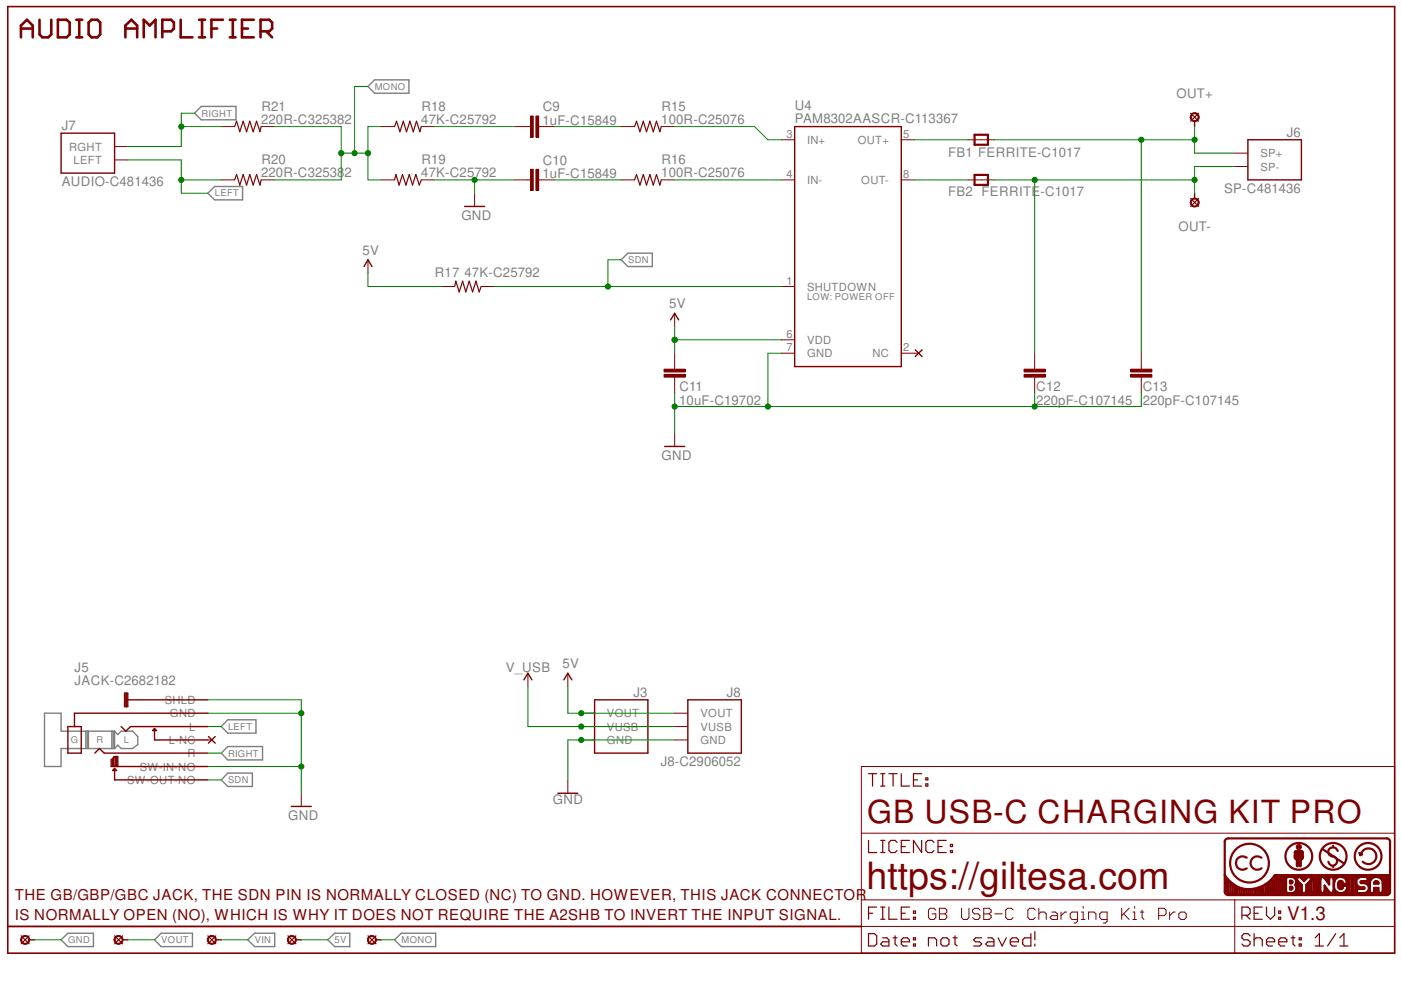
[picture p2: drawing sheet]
<svg xmlns="http://www.w3.org/2000/svg" width="297mm" height="210mm" viewBox="0 0 297 210" stroke-linecap="round" stroke-linejoin="round" font-family="sans-serif">
<g fill="none" stroke="#7f7f7f" stroke-width=".3">
<path d="M78 18.3l1.4-1.4h7.3v2.9h-7.3zM42.7 22.6h7.3v2.8h-7.3l-1.5-1.4zM44.1 41l1.4-1.5h5.9v2.9h-5.9zM131.7 55.1l1.4-1.4h5.2v2.8h-5.2zM18.2 155v3.7M18.5 155v3.7M18.8 155v3.7M23.7 155v3.7M24 155v3.7M24.3 155h-11.3v-3.8h-3.6v11.3h3.6v-3.8h11.3M24.3 155l.7 .7 .7-.7h2.4l1.1 1.2v1.7l-1.1 .8h-2.4l-.7-.7-.7 .7M24.3 155v3.7"/>
<path d="M46.9 159.7l1.4-1.4h7.4v2.8h-7.4zM48.3 152.6h6v2.8h-6l-1.4-1.3zM48.3 163.9h5.2v2.9h-5.2l-1.4-1.4zM13 199.3l1.4-1.4h5.4v2.8h-5.4zM34.2 197.9h6.6v2.8h-6.6l-1.4-1.4zM52.5 199.3l1.5-1.4h4.2v2.8h-4.2zM69.5 199.3l1.4-1.4h3.3v2.8h-3.3zM83.6 199.3l1.5-1.4h7.3v2.8h-7.3z"/>
</g>
<g fill="none" stroke="#7f0000" stroke-width=".55">
<path d="M4.4 7.9v-2.5l1.3-1.2 1.2 1.2v2.5M4.4 6.1h2.5M8.4 4.2v3.1l.6 .6h1.2l.7-.6v-3.1M12.3 4.2h1.8l.7 .6v2.5l-.7 .6h-1.8zM16.2 7.9h1.2M16.2 4.2h1.2M16.8 4.2v3.7M18.8 4.8l.6-.6h1.3l.5 .6v2.5l-.5 .6h-1.3l-.6-.6zM26.6 6.1h2.5M26.6 7.9v-2.5l1.3-1.2 1.2 1.2v2.5M30.5 7.9v-3.7l1.2 1.2 1.3-1.2v3.7M34.4 6.6h1.9l.6-.5v-1.3l-.6-.6h-1.9v3.7"/>
<path d="M38.3 4.2v3.7h2.5M42.2 7.9h1.3M42.2 4.2h1.3M42.8 4.2v3.7M44.8 6.1h1.3M47.3 4.2h-2.5v3.7M48.7 7.9h1.2M48.7 4.2h1.2M49.4 4.2v3.7M51.3 6.1h1.3M53.8 4.2h-2.5v3.7h2.5M55.2 6.6h1.9l.6-.5v-1.3l-.6-.6h-1.9v3.7"/>
<path d="M56.5 6.6l1.2 1.3"/>
</g>
<path d="M1.6 196.4h181" fill="none" stroke="#7f0000" stroke-width=".38"/>
<path d="M1.6 1.4h294.1v200.7h-294.1z" fill="none" stroke="#7f0000" stroke-width=".34"/>
<g fill="none" stroke="#7f0000" stroke-width=".21">
<path d="M182.6 162.5h113.1v39.6h-113.1zM182.6 176.7h113.1M182.6 190.8h113.1M182.6 196.4h113.1M198.4 193l-.4-.4h-.8l-.4 .4v1.5l.4 .4h.8l.4-.4v-.7h-.8M199.2 192.6h1.2l.3 .4v.4l-.3 .4 .3 .3v.4l-.3 .4h-1.2zM199.2 193.8h1.2M203.9 192.6v1.9l.4 .4h.8l.3-.4v-1.9M207.8 193l-.4-.4h-.8l-.4 .4v.4l.4 .4h.8l.4 .3v.4l-.4 .4h-.8l-.4-.4M208.6 192.6h1.1l.4 .4v.4l-.4 .4 .4 .3v.4l-.4 .4h-1.1zM208.6 193.8h1.1M210.9 193.8h1.6"/>
<path d="M214.8 193l-.4-.4h-.7l-.5 .4v1.5l.5 .4h.7l.4-.4M219.5 193l-.4-.4h-.8l-.4 .4v1.5l.4 .4h.8l.4-.4M220.3 192.6v2.3M220.3 193.8l.4-.4h.7l.4 .4v1.1M223 193.4h.8l.4 .4v1.1h-1.2l-.4-.4 .4-.4h1.2M225 193.4v1.5M226.1 193.4h-.3l-.8 .7M228.5 194.9h-1.2l-.4-.4v-.7l.4-.4h1.2v1.9l-.4 .4h-.4M229.3 194.9h.7M229.3 193.4h.4v1.5M229.7 192.2v.4M230.8 194.9v-1.5h1.2l.4 .4v1.1"/>
<path d="M234.7 194.9h-1.2l-.3-.4v-.7l.3-.4h1.2v1.9l-.3 .4h-.5M237.8 192.6v2.3M238.2 193.8l1.2 1.1M239.4 192.6l-1.6 1.5M240.2 194.9h.8M240.2 193.4h.4v1.5M240.6 192.2v.4M241.8 193.4h.7M242.1 193v1.5l.4 .4M245.7 194.1h1.1l.4-.3v-.8l-.4-.4h-1.1v2.3M248 193.4v1.5M249.2 193.4h-.4l-.8 .7"/>
<path d="M249.9 193.8l.5-.4h.7l.4 .4v.7l-.4 .4h-.7l-.5-.4zM261.8 190.8v11.3"/>
</g>
<g fill="none" stroke="#7f0000" stroke-width=".25">
<path d="M184.1 178.2v2.6h1.8M184.1 164h1.8M185 164v2.7M186.7 164h.9M186.7 166.7h.9M186.7 178.2h.9M187.2 164v2.7M187.2 178.2v2.6M188.5 164h1.7M189.4 164v2.7M190.2 178.6l-.4-.4h-.9l-.4 .4v1.7l.4 .5h.9l.4-.5M191.1 164v2.7h1.7"/>
<path d="M191.1 179.5h.8M192.8 178.2h-1.7v2.6h1.7M193.7 165.4h.9M195.4 164h-1.7v2.7h1.7M195.4 178.2v2.6l-1.7-2.6v2.6M196.3 166.2h.4v.5h-.4zM196.3 164.9h.4v.5h-.4zM198 178.6l-.4-.4h-.9l-.4 .4v1.7l.4 .5h.9l.4-.5M198.9 179.5h.9M200.6 178.2h-1.7v2.6h1.7M201.5 179h.4v.5h-.4zM184.1 198h1.3l.5 .4v1.8l-.5 .4h-1.3z"/>
<path d="M184.1 193.6h.9M185.9 192.3h-1.8v2.6M186.7 192.3h.9M186.7 194.9h.9M186.7 180.8h.9M187.2 198.8h.8l.5 .5v1.3h-1.3l-.5-.4 .5-.5h1.3M187.2 192.3v2.6M188.5 192.3v2.6h1.7M189.4 198.8h.8M189.8 198.4v1.8l.4 .4M191.1 199.7h1.7v-.4l-.4-.5h-.9l-.4 .5v.9l.4 .4h.9M191.1 193.6h.8"/>
<path d="M192.8 192.3h-1.7v2.6h1.7M193.7 198.8h.4v.5h-.4zM193.7 193.2h.4v.4h-.4zM193.7 194.5h.4v.4h-.4zM199.5 199.3l.4-.5h.8l.5 .5v.9l-.5 .4h-.8l-.4-.4zM201.5 180.3h.4v.5h-.4zM202.1 198.8h.8M202.5 198.4v1.8l.4 .4M208.1 198.8h-1.3l-.4 .5 .4 .4h.9l.4 .5-.4 .4h-1.3M209.4 198.8h.9l.4 .5v1.3h-1.3l-.4-.4 .4-.5h1.3M211.6 198.8l.9 1.8 .9-1.8M214.2 199.7h1.7v-.4l-.4-.5h-.9l-.4 .5v.9l.4 .4h.9"/>
<path d="M218.6 198v2.6h-1.3l-.5-.4v-.9l.5-.5h1.3M219.4 197.5v1.8M263.3 194.1h1.3l.4-.5v-.9l-.4-.4h-1.3v2.6M264.2 194.1l.8 .8M265 198.4l-.4-.4h-.9l-.4 .4v.4l.4 .5h.9l.4 .4v.5l-.4 .4h-.9l-.4-.4M265.9 199.3l.4-.5h.9l.4 .5v1.3M265.9 198v2.6M265.9 193.6h.9M267.6 192.3h-1.7v2.6h1.7M268.5 199.7h1.8v-.4l-.5-.5h-.9l-.4 .5v.9l.4 .4h.9M268.5 192.3v1.8l.9 .8 .9-.8v-1.8M271.1 199.7h1.7v-.4l-.4-.5h-.9l-.4 .5v.9l.4 .4h.9"/>
<path d="M271.1 193.2h.4v.4h-.4zM271.1 194.5h.4v.4h-.4zM273.7 198.8h.9M274.1 198.4v1.8l.5 .4M275.5 198.8h.4v.5h-.4zM278.8 198.8l.9-.8v2.6M283.2 198l-1.7 2.6M284.1 198.8l.8-.8v2.6M193.7 200.2h.4v.4h-.4zM196.8 200.6v-1.8h1.4l.4 .5v1.3M219.4 200.2v.4M275.5 200.2h.4v.4h-.4z"/>
<path d="M278.8 200.6h1.8M284.1 200.6h1.7"/>
</g>
<g fill="none" stroke="#7f0000" stroke-width=".47">
<path d="M259.9 178l.5-.2h33.6a.73 .73 0 0 1 .7 .7v10.6a.73 .73 0 0 1-.7 .7h-33.6a.72 .72 0 0 1-.7-.7v-10.6zM282.7 179.3v.3M259.7 185.5a6.2 6.2 0 0 0 10.6 0h24.4M260.1 186.5l-.1-.1v2.8l.1 .2h.2v-2.6l.4 .3-.2 .1v2.3h.4v-2.1l.5 .4M261.4 187.8v1.7h.4v-1.4M261.4 187.8h.1M261.8 188.2h.3v1.3h.3v-1.2M262.4 188.5h.4v1h.4v-.9M263.2 188.8h.4v.7h.3v-.7h.4v.7h.4v-.7h.5v.7h.4v-.9h.4v1.1M264.3 181.9a1.42 1.42 0 0 0-1.9 .1 1.42 1.42 0 0 0 0 1.9 1.42 1.42 0 0 0 1.9 .2M266.6 188.5v.6M267.5 181.9a1.43 1.43 0 0 0-2 .1 1.43 1.43 0 0 0 0 2 1.43 1.43 0 0 0 2 .1"/>
<path d="M267.8 188.1h-.2v1.3h-.4v-1.1h-.3v1.2h-.6v-.9h.3M267.9 187.9v1.6h.4v-2h.3v2.2h.1M269 187.1v2.6h.2M269.6 186.6h-.2v2.9M269.9 186.2v3.3M270.7 185.8v3.7M271.1 185.8v3.7M271.6 186v3.7M272 186v3.5M272.4 186v3.7M272.7 189l.3 .4h.2M272.7 186.1v3.6"/>
<path d="M272.9 185.9h21.4M273.1 185.9l-.2 .1-.2 .4M273.5 188l.5 .1-.1 .5h-.4zM273.5 186.7l.4 .1 .1 .4-.5 .1zM273.7 185.9a1.06 1.06 0 0 1 1 .6 1.06 1.06 0 0 1-.1 1.1 1.05 1.05 0 0 1 .2 1.1 1.05 1.05 0 0 1-.9 .7M273.7 186.9l.1 .1M273.8 188.3v.2M274.5 181.9l.3 .3h1.1l.3-.3M274.5 180.7l.3-.3 1.3 .1 .1 1.4M274.5 180.7v1.2M274.5 181.9h1.7M274.5 181.6h1.7"/>
<path d="M274.5 181.3h1.4M274.5 180.7h1.4M274.7 186.2h.1M274.8 186.1l-.1 .1M274.8 181h1.1M275.1 187.1l.6 .6 .1 1.5-.5-.1v-1.2l.2-.2-.5-.3v1.7M275.8 186.1a.45 .45 0 0 0-.7 0 .45 .45 0 0 0 0 .6l.9 .9v1.4M276 188.9a.47 .47 0 0 0 .5 .5 .47 .47 0 0 0 .4-.5M276.1 186.1l.4 .2 .3-.1M277.2 186.1a.47 .47 0 0 1 .6 0 .47 .47 0 0 1 0 .6M277.2 186.1l-.7 .7-.7-.6M277.4 189.1v-1.6l-.2 .3v1.5"/>
<path d="M277.4 189.1h.1M277.9 186.6l-1 1v1.2M279.6 186.1v3.3M279.6 189.1v-3h-.5l.1 3.1-.4-.1v-2.8l-.1 .1-.4-.1 .2 .4v2.5l-.5-.1v-2.2l-.3 .3v2h-.1M279.9 186.1v3.1M280.4 180l4.6 3.1M280.8 188.9v.2a.46 .46 0 0 1-.5 .2 .46 .46 0 0 1-.4-.4M281.1 188.4v.4l.3 .3h-.3M281.2 186.2l.3 .4M281.5 186v.7M281.8 186.1v1.4l-1.2-1.5a.45 .45 0 0 0-.4 0 .45 .45 0 0 0-.3 .4M281.9 189.1l-1.1-1.4v1.5"/>
<path d="M282.7 183.6v.3M282.7 188.8a.49 .49 0 0 1-.3 .5 .49 .49 0 0 1-.6-.2M282.7 186.4a.47 .47 0 0 0-.4-.5 .47 .47 0 0 0-.5 .5M282.7 186.2v2.9M282.9 188.9l.1 .3M283.2 186.1h-.2v.2M283.6 180.4a1.02 1.02 0 0 0-1.2-.8 1.02 1.02 0 0 0-.8 1.2 1.02 1.02 0 0 0 1.2 .8 .96 .96 0 0 1 .4 1.6 .96 .96 0 0 1-1.6-.5M284.3 185.9a1.54 1.54 0 0 0-1.5 2.1 1.42 1.42 0 0 0 1.5 1.4M284.4 185.9a1.2 1.2 0 0 1 1.1 1.5h-.8l-.1-.4-.2-.2a.92 .92 0 0 0-.8 .7 .92 .92 0 0 0 .5 1h.3l.3-.2v-.5h.9v.2a1.24 1.24 0 0 1-1.2 1.4M284.5 186.9l-.4 .3a.49 .49 0 0 0-.2 .6 .49 .49 0 0 0 .4 .3l.1-.2-.2-.3 .1-.2 .4 .3 .5-.2 .3 .1M285.6 185.9v.5M285.6 189v.4"/>
<path d="M285.9 185.9l-.1 3.5M287.9 188.3v-.2h-.2v1h-.3v-2.9h-.4v2.9h-.4v-2.9h-.4v3.2M288.2 180.8l.6 .3-.4 .2zM288.5 181.1a1.69 1.69 0 0 1 2.3-1.1 1.69 1.69 0 0 1 .7 2.5 1.69 1.69 0 0 1-2.6 .2M288.8 185.9a1.15 1.15 0 0 0-1.2 1.4 1.15 1.15 0 0 0 1.6 .8l.1 .2-.1 .2h-1a.46 .46 0 0 0-.5 .3 .46 .46 0 0 0 .2 .5l.2 .1M289.5 185.9l.3 .1a.46 .46 0 0 1-.1 .8h-1l-.2 .2v.2a1.22 1.22 0 0 1 1.4 .3 1.22 1.22 0 0 1 .1 1.4l-.2 .3-.7 .2M290.2 189.3h.1M290.4 189.2v-2a1.36 1.36 0 0 1 1.5-1.3 1.36 1.36 0 0 1 1.3 1.4v2.1M290.4 188.9a.45 .45 0 0 0 .5 .5 .45 .45 0 0 0 .4-.5v-.6h1v.6a.45 .45 0 0 0 .4 .5 .45 .45 0 0 0 .5-.5M290.6 186.2l-.4 .3v.7l-.5-.1 .4 .4h.2l-.1 1.8M291.5 186.9h.7l.1 .5h-1zM291.5 187h.6"/>
<path d="M291.6 188.6h.5l-.1 .7M291.7 188.6v.4M292.1 187v.1M292.8 186.1h1.6v2.9l-.1 .1h-.3v-2.6l-.4-.1v2.7h-.2v-2.5l-.2-.2M294.6 185.8h-24.3v3.9M294.6 189.2v.2h-21.8"/>
<circle cx="264.9" cy="183" r="4.1"/>
<circle cx="275.4" cy="181.6" r="2.84"/>
<circle cx="282.7" cy="181.6" r="2.84"/>
<circle cx="290.1" cy="181.6" r="2.84"/>
</g>
<path d="M275.1 182.2v1.4M275.7 182.2v1.4" fill="none" stroke="#7f0000" stroke-width=".72"/>
<circle cx="275.4" cy="179.6" r=".55" fill="#7f0000"/>
<circle cx="275.4" cy="179.6" r=".55" fill="none" stroke="#7f0000" stroke-width=".21"/>
<path d="M253.3 25.7v1.1" fill="none" stroke="#7f0000" stroke-width=".3"/>
<path d="M252.6 24.1a.97 .97 0 0 1 1.6 .2 .97 .97 0 0 1-.6 1.5 .97 .97 0 0 1-1.3-1h.3a.74 .74 0 0 1 1-.6 .74 .74 0 0 1 .2 1.2 .74 .74 0 0 1-1.2-.3v-.3h-.3z" fill-rule="evenodd" fill="#7f0000"/>
<path d="M252.6 24.1a.97 .97 0 0 1 1.6 .2 .97 .97 0 0 1-.6 1.5 .97 .97 0 0 1-1.3-1h.3a.74 .74 0 0 1 1-.6 .74 .74 0 0 1 .2 1.2 .74 .74 0 0 1-1.2-.3v-.3h-.3z" fill="none" stroke="#7f0000" stroke-width=".21"/>
<path d="M252.4 24l1.7 1.7M254.1 24l-1.7 1.7" fill="none" stroke="#7f0000" stroke-width=".25"/>
<path d="M253.3 41v1" fill="none" stroke="#7f0000" stroke-width=".3"/>
<path d="M252.6 42.2a.97 .97 0 0 1 1.6 .2 .97 .97 0 0 1-.6 1.4 .97 .97 0 0 1-1.3-.9h.3a.73 .73 0 0 1 1-.6 .73 .73 0 0 1 .2 1.2 .73 .73 0 0 1-1.2-.3v-.3h-.3z" fill-rule="evenodd" fill="#7f0000"/>
<path d="M252.6 42.2a.97 .97 0 0 1 1.6 .2 .97 .97 0 0 1-.6 1.4 .97 .97 0 0 1-1.3-.9h.3a.73 .73 0 0 1 1-.6 .73 .73 0 0 1 .2 1.2 .73 .73 0 0 1-1.2-.3v-.3h-.3z" fill="none" stroke="#7f0000" stroke-width=".21"/>
<path d="M252.4 42.1l1.7 1.7M254.1 42.1l-1.7 1.7" fill="none" stroke="#7f0000" stroke-width=".25"/>
<path d="M62.8 199.3h1.1" fill="none" stroke="#7f0000" stroke-width=".3"/>
<path d="M61.3 198.5a.96 .96 0 0 1 1.4 .3 .96 .96 0 0 1-.6 1.4 .96 .96 0 0 1-1.2-.9h.3a.73 .73 0 0 1 1-.6 .73 .73 0 0 1 .2 1.2 .73 .73 0 0 1-1.2-.3v-.3h-.3z" fill-rule="evenodd" fill="#7f0000"/>
<path d="M61.3 198.5a.96 .96 0 0 1 1.4 .3 .96 .96 0 0 1-.6 1.4 .96 .96 0 0 1-1.2-.9h.3a.73 .73 0 0 1 1-.6 .73 .73 0 0 1 .2 1.2 .73 .73 0 0 1-1.2-.3v-.3h-.3z" fill="none" stroke="#7f0000" stroke-width=".21"/>
<path d="M61 198.4l1.7 1.7M62.7 198.4l-1.7 1.7" fill="none" stroke="#7f0000" stroke-width=".25"/>
<path d="M6.3 199.3h1" fill="none" stroke="#7f0000" stroke-width=".3"/>
<path d="M4.7 198.5a.96 .96 0 0 1 1.5 .3 .96 .96 0 0 1-.7 1.4 .96 .96 0 0 1-1.1-.9h.2a.73 .73 0 0 1 1.1-.6 .73 .73 0 0 1 .1 1.2 .73 .73 0 0 1-1.1-.3l-.1-.3h-.2z" fill-rule="evenodd" fill="#7f0000"/>
<path d="M4.7 198.5a.96 .96 0 0 1 1.5 .3 .96 .96 0 0 1-.7 1.4 .96 .96 0 0 1-1.1-.9h.2a.73 .73 0 0 1 1.1-.6 .73 .73 0 0 1 .1 1.2 .73 .73 0 0 1-1.1-.3l-.1-.3h-.2z" fill="none" stroke="#7f0000" stroke-width=".21"/>
<path d="M4.5 198.4l1.7 1.7M6.2 198.4l-1.7 1.7" fill="none" stroke="#7f0000" stroke-width=".25"/>
<path d="M45.8 199.3h1.1" fill="none" stroke="#7f0000" stroke-width=".3"/>
<path d="M44.3 198.5a.96 .96 0 0 1 1.5 .3 .96 .96 0 0 1-.7 1.4 .96 .96 0 0 1-1.2-.9h.3a.73 .73 0 0 1 1-.6 .73 .73 0 0 1 .2 1.2 .73 .73 0 0 1-1.2-.3v-.3h-.3z" fill-rule="evenodd" fill="#7f0000"/>
<path d="M44.3 198.5a.96 .96 0 0 1 1.5 .3 .96 .96 0 0 1-.7 1.4 .96 .96 0 0 1-1.2-.9h.3a.73 .73 0 0 1 1-.6 .73 .73 0 0 1 .2 1.2 .73 .73 0 0 1-1.2-.3v-.3h-.3z" fill="none" stroke="#7f0000" stroke-width=".21"/>
<path d="M44.1 198.4l1.7 1.7M45.8 198.4l-1.7 1.7" fill="none" stroke="#7f0000" stroke-width=".25"/>
<path d="M26 199.3h1.1" fill="none" stroke="#7f0000" stroke-width=".3"/>
<path d="M24.5 198.5a.97 .97 0 0 1 1.5 .3 .97 .97 0 0 1-.6 1.4 .97 .97 0 0 1-1.2-.9h.2a.74 .74 0 0 1 1-.8 .74 .74 0 0 1 .3 1.2 .74 .74 0 0 1-1.2-.1l-.1-.3h-.2z" fill-rule="evenodd" fill="#7f0000"/>
<path d="M24.5 198.5a.97 .97 0 0 1 1.5 .3 .97 .97 0 0 1-.6 1.4 .97 .97 0 0 1-1.2-.9h.2a.74 .74 0 0 1 1-.8 .74 .74 0 0 1 .3 1.2 .74 .74 0 0 1-1.2-.1l-.1-.3h-.2z" fill="none" stroke="#7f0000" stroke-width=".21"/>
<path d="M24.3 198.4l1.7 1.7M26 198.4l-1.7 1.7" fill="none" stroke="#7f0000" stroke-width=".25"/>
<path d="M79.8 199.3h1" fill="none" stroke="#7f0000" stroke-width=".3"/>
<path d="M78.2 198.5a.97 .97 0 0 1 1.5 .3 .97 .97 0 0 1-.6 1.4 .97 .97 0 0 1-1.2-.9h.2a.74 .74 0 0 1 1-.8 .74 .74 0 0 1 .3 1.2 .74 .74 0 0 1-1.2-.1l-.1-.3h-.2z" fill-rule="evenodd" fill="#7f0000"/>
<g fill="none" stroke="#7f0000" stroke-width=".21">
<path d="M111.9 26.8h.6M114.2 26.8h.6M131.7 38.1h2.8M140.2 38.1h2.8M165.6 38.1h2.9M165.6 29.6h2.9M191.1 38.1h2.8M191.1 29.6h2.8M165.6 60.7h2.9M165.6 74.9h2.9M165.6 72.1h2.9M191.1 74.9h2.8"/>
<path d="M78.2 198.5a.97 .97 0 0 1 1.5 .3 .97 .97 0 0 1-.6 1.4 .97 .97 0 0 1-1.2-.9h.2a.74 .74 0 0 1 1-.8 .74 .74 0 0 1 .3 1.2 .74 .74 0 0 1-1.2-.1l-.1-.3h-.2z"/>
</g>
<path d="M134.5 38.1l.5-1.1 .7 2.2 .7-2.2 .7 2.2 .7-2.2 .7 2.2 .7-2.2 .7 2.2 .3-1.1M78 198.4l1.7 1.7M79.7 198.4l-1.7 1.7" fill="none" stroke="#7f0000" stroke-width=".25"/>
<path d="M168.5 26.8h22.6v50.9h-22.6z" fill="none" stroke="#7f0000" stroke-width=".3"/>
<path d="M112.5 24.6h.6v4.5h-.6z" fill-rule="evenodd" fill="#7f0000"/>
<path d="M112.5 24.6h.6v4.5h-.6z" fill="none" stroke="#7f0000" stroke-width=".21"/>
<path d="M113.6 24.6h.6v4.5h-.6z" fill-rule="evenodd" fill="#7f0000"/>
<path d="M109.1 26.8h2.8M111.9 38.1h.6M113.6 24.6h.6v4.5h-.6zM114.2 38.1h.6M114.8 26.8h2.8" fill="none" stroke="#7f0000" stroke-width=".21"/>
<path d="M112.5 35.9h.6v4.5h-.6z" fill-rule="evenodd" fill="#7f0000"/>
<path d="M112.5 35.9h.6v4.5h-.6z" fill="none" stroke="#7f0000" stroke-width=".21"/>
<path d="M113.6 35.9h.6v4.5h-.6z" fill-rule="evenodd" fill="#7f0000"/>
<path d="M109.1 38.1h2.8M113.6 35.9h.6v4.5h-.6zM114.8 38.1h2.8M143 77.7v.6M143 80v.5" fill="none" stroke="#7f0000" stroke-width=".21"/>
<path d="M140.8 79.4h4.5v.6h-4.5z" fill-rule="evenodd" fill="#7f0000"/>
<path d="M140.8 79.4h4.5v.6h-4.5z" fill="none" stroke="#7f0000" stroke-width=".21"/>
<path d="M140.8 78.3h4.5v.6h-4.5z" fill-rule="evenodd" fill="#7f0000"/>
<path d="M205.2 29.6h5.7M205.2 38.1h5.7M140.8 78.3h4.5v.6h-4.5zM143 74.9v2.8M219.4 77.7v.6M219.4 80v.5M143 80.5v2.9" fill="none" stroke="#7f0000" stroke-width=".21"/>
<path d="M206.6 28.6h2.9v2.1h-2.9zM206.6 37.1h2.9v2.1h-2.9z" fill="none" stroke="#7f0000" stroke-width=".47"/>
<path d="M217.1 79.4h4.5v.6h-4.5z" fill-rule="evenodd" fill="#7f0000"/>
<path d="M217.1 79.4h4.5v.6h-4.5z" fill="none" stroke="#7f0000" stroke-width=".21"/>
<path d="M217.1 78.3h4.5v.6h-4.5z" fill-rule="evenodd" fill="#7f0000"/>
<path d="M217.1 78.3h4.5v.6h-4.5zM219.4 74.9v2.8M242 77.7v.6M242 80v.5M219.4 80.5v2.9" fill="none" stroke="#7f0000" stroke-width=".21"/>
<path d="M239.7 79.4h4.5v.6h-4.5z" fill-rule="evenodd" fill="#7f0000"/>
<path d="M239.7 79.4h4.5v.6h-4.5z" fill="none" stroke="#7f0000" stroke-width=".21"/>
<path d="M239.7 78.3h4.5v.6h-4.5z" fill-rule="evenodd" fill="#7f0000"/>
<g fill="none" stroke="#7f0000" stroke-width=".21">
<path d="M24.3 33.9h2.8M24.3 31.1h2.8M46.9 26.8h2.8M46.9 38.1h2.8M55.4 26.8h2.8M55.4 38.1h2.8M80.8 26.8h2.8M80.8 38.1h2.8M89.3 26.8h2.8M89.3 38.1h2.8M131.7 26.8h2.8M140.2 26.8h2.8"/>
<path d="M261.8 35.3h2.8M261.8 32.5h2.8M78 55.1v2.8M100.6 41v2.8M93.6 60.7h2.8M102 60.7h2.9M143 66.4v2.8M193.9 74.9h.9M239.7 78.3h4.5v.6h-4.5zM242 74.9v2.8M143 91.9v2.8M242 80.5v2.9"/>
<path d="M44.1 156.9h.8M111.9 142.7v2.8M120.4 142.7v2.8M123.2 151.2h2.9M123.2 156.9h2.9M123.2 154.1h2.9M143 151.2h2.8M143 156.9h2.8M143 154.1h2.8M63.9 168.2v2.8M120.4 165.4v2.8"/>
</g>
<path d="M49.7 38.1l.5-1.1 .6 2.2 .8-2.2 .7 2.2 .7-2.2 .7 2.2 .7-2.2 .7 2.2 .3-1.1M49.7 26.8l.5-1.1 .6 2.2 .8-2.2 .7 2.2 .7-2.2 .7 2.2 .7-2.2 .7 2.2 .3-1.1M83.6 26.8l.5-1.1 .7 2.2 .7-2.2 .7 2.2 .7-2.2 .7 2.2 .7-2.2 .7 2.2 .3-1.1M83.6 38.1l.3-1.1 .7 2.2 .7-2.2 .8 2.2 .7-2.2 .7 2.2 .7-2.2 .7 2.2 .4-1.1M134.5 26.8l.5-1.1 .7 2.2 .7-2.2 .7 2.2 .7-2.2 .7 2.2 .7-2.2 .7 2.2 .3-1.1M96.4 60.7l.2-1.1 .8 2.3 .7-2.3 .7 2.3 .7-2.3 .7 2.3 .7-2.3 .7 2.3 .4-1.2" fill="none" stroke="#7f0000" stroke-width=".25"/>
<g fill="none" stroke="#7f0000" stroke-width=".3">
<path d="M13 28.2h11.3v8.5h-11.3zM264.6 29.6h11.3v8.5h-11.3zM77.2 56.5l.8-1.4 .9 1.4M98.5 43.8h4.2M142.2 67.8l.8-1.4 .9 1.4M194.1 74.2l1.4 1.4M195.5 74.2l-1.4 1.4M140.9 94.7h4.3M14.4 154.1h2.8v5.6h-2.8zM20.1 159.7l1-1 1 1h22M25.7 154.1l1 .9 1-.9h16.4M26.4 147h.7v2.8h-.7z"/>
<path d="M26.5 147v2.8M26.8 147v2.8M27.1 148.4h17M32.3 154.9l.5-.4 .4 .4zM32.8 154.5v2.4h11.3M44.1 151.2h-28.3v2.9M44.2 156.2l1.4 1.4M45.6 156.2l-1.4 1.4M111.1 144.1l.8-1.4 .9 1.4M119.5 144.1l.9-1.4 .8 1.4M126.1 148.4h11.3v11.3h-11.3zM145.8 148.4h11.4v11.3h-11.4z"/>
<path d="M23.9 163.4l.4-.5 .4 .5zM24.1 160.5l.9-.1v2.1M24.1 160.5l-.5 .6v1.4h20.5M24.1 160.5h.3v1.9h.3v-1.9M24.1 160.5v1.9h-.2v-1.4h.1M24.3 162.9v2.5h19.8M61.8 171h4.2M118.3 168.2h4.2"/>
</g>
<path d="M109.1 38.1h-8.5v2.9M7.3 199.3h5.7" fill="none" stroke="#007f00" stroke-width=".21"/>
<circle cx="100.6" cy="38.1" r=".55" fill="#007f00"/>
<g fill="none" stroke="#007f00" stroke-width=".21">
<path d="M92.1 38.1h8.5M165.6 74.9h-2.8v11.3M143 83.4v2.8h99v-2.8M219.4 83.4v2.8"/>
<circle cx="100.6" cy="38.1" r=".55"/>
</g>
<circle cx="162.8" cy="86.2" r=".55" fill="#007f00"/>
<circle cx="162.8" cy="86.2" r=".55" fill="none" stroke="#007f00" stroke-width=".21"/>
<circle cx="219.4" cy="86.2" r=".55" fill="#007f00"/>
<circle cx="219.4" cy="86.2" r=".55" fill="none" stroke="#007f00" stroke-width=".21"/>
<circle cx="143" cy="86.2" r=".55" fill="#007f00"/>
<g fill="none" stroke="#007f00" stroke-width=".21">
<path d="M143 86.2v5.7M143 156.9h-22.6v8.5"/>
<circle cx="143" cy="86.2" r=".55"/>
</g>
<circle cx="123.2" cy="156.9" r=".55" fill="#007f00"/>
<g fill="none" stroke="#007f00" stroke-width=".21">
<path d="M44.1 162.5h19.8v5.7"/>
<circle cx="123.2" cy="156.9" r=".55"/>
</g>
<circle cx="63.9" cy="162.5" r=".55" fill="#007f00"/>
<g fill="none" stroke="#007f00" stroke-width=".21">
<path d="M44.1 148.4h19.8v14.1M44.1 151.2h19.8"/>
<circle cx="63.9" cy="162.5" r=".55"/>
</g>
<circle cx="63.9" cy="151.2" r=".55" fill="#007f00"/>
<g fill="none" stroke="#007f00" stroke-width=".21">
<path d="M111.9 145.5v8.6h31.1"/>
<circle cx="63.9" cy="151.2" r=".55"/>
</g>
<circle cx="123.2" cy="154.1" r=".55" fill="#007f00"/>
<g fill="none" stroke="#007f00" stroke-width=".21">
<path d="M75.2 32.5h2.8M80.8 199.3h2.8"/>
<circle cx="123.2" cy="154.1" r=".55"/>
</g>
<circle cx="78" cy="32.5" r=".55" fill="#007f00"/>
<g fill="none" stroke="#007f00" stroke-width=".21">
<path d="M58.2 26.8h14.1v11.3h-14.1M72.3 32.5h2.9M80.8 26.8h-2.8v11.3h2.8"/>
<circle cx="78" cy="32.5" r=".55"/>
</g>
<circle cx="72.3" cy="32.5" r=".55" fill="#007f00"/>
<g fill="none" stroke="#007f00" stroke-width=".21">
<path d="M75.2 18.3v14.2"/>
<circle cx="72.3" cy="32.5" r=".55"/>
</g>
<circle cx="75.2" cy="32.5" r=".55" fill="#007f00"/>
<g fill="none" stroke="#007f00" stroke-width=".21">
<path d="M75.2 18.3h2.8M210.9 29.6h31.1v45.3"/>
<circle cx="75.2" cy="32.5" r=".55"/>
</g>
<circle cx="242" cy="29.6" r=".55" fill="#007f00"/>
<g fill="none" stroke="#007f00" stroke-width=".21">
<path d="M242 29.6h11.3M253.3 26.8v5.7"/>
<circle cx="242" cy="29.6" r=".55"/>
</g>
<circle cx="253.3" cy="29.6" r=".55" fill="#007f00"/>
<g fill="none" stroke="#007f00" stroke-width=".21">
<path d="M210.9 38.1h8.5v36.8M253.3 32.5h8.5"/>
<circle cx="253.3" cy="29.6" r=".55"/>
</g>
<circle cx="219.4" cy="38.1" r=".55" fill="#007f00"/>
<g fill="none" stroke="#007f00" stroke-width=".21">
<path d="M219.4 38.1h33.9M253.3 35.3v5.7"/>
<circle cx="219.4" cy="38.1" r=".55"/>
</g>
<circle cx="253.3" cy="38.1" r=".55" fill="#007f00"/>
<g fill="none" stroke="#007f00" stroke-width=".21">
<path d="M253.3 35.3h8.5M165.6 72.1h-22.6v2.8M63.9 199.3h5.6"/>
<circle cx="253.3" cy="38.1" r=".55"/>
</g>
<circle cx="143" cy="72.1" r=".55" fill="#007f00"/>
<circle cx="143" cy="72.1" r=".55" fill="none" stroke="#007f00" stroke-width=".21"/>
<circle cx="143" cy="72.1" r=".55" fill="#007f00"/>
<g fill="none" stroke="#007f00" stroke-width=".21">
<path d="M78 57.9v2.8h15.6M143 69.2v2.9M120.4 145.5v5.7h22.6"/>
<circle cx="143" cy="72.1" r=".55"/>
</g>
<circle cx="123.2" cy="151.2" r=".55" fill="#007f00"/>
<g fill="none" stroke="#007f00" stroke-width=".21">
<path d="M38.4 26.8h8.5M38.4 24v7.1h-11.3M92.1 26.8h17M117.6 38.1h14.1M117.6 26.8h14.1M143 38.1h22.6M143 26.8h17l2.8 2.8h2.8M193.9 38.1h11.3M193.9 29.6h11.3M27.1 199.3h5.7"/>
<circle cx="123.2" cy="151.2" r=".55"/>
</g>
<circle cx="38.4" cy="26.8" r=".55" fill="#007f00"/>
<g fill="none" stroke="#007f00" stroke-width=".21">
<path d="M27.1 33.9h11.3M38.4 24h2.8M46.9 38.1h-8.5v2.9M44.1 159.7h2.8"/>
<circle cx="38.4" cy="26.8" r=".55"/>
</g>
<circle cx="38.4" cy="38.1" r=".55" fill="#007f00"/>
<g fill="none" stroke="#007f00" stroke-width=".21">
<path d="M38.4 33.9v4.2M38.4 41h5.7M104.9 60.7h24M44.1 154.1h2.8"/>
<circle cx="38.4" cy="38.1" r=".55"/>
</g>
<circle cx="128.9" cy="60.7" r=".55" fill="#007f00"/>
<g fill="none" stroke="#007f00" stroke-width=".21">
<path d="M131.7 55.1h-2.8v5.6h36.7M44.1 165.4h2.8M46.9 199.3h5.6"/>
<circle cx="128.9" cy="60.7" r=".55"/>
</g>
<text font-size="8" fill="#7f0000" x="183.7" y="188.5">https://giltesa.com</text>
<text font-size="6.8" fill="#7f0000" x="183.9" y="174.4">GB USB-C CHARGING KIT PRO</text>
<text font-size="4" fill="#7f0000" x="272.9" y="195">V1.3</text>
<g font-size="3.2" fill="#7f0000">
<text x="3.1" y="190.8">THE GB/GBP/GBC JACK, THE SDN PIN IS NORMALLY CLOSED (NC) TO GND. HOWEVER, THIS JACK CONNECTOR</text>
<text x="3.1" y="195">IS NORMALLY OPEN (NO), WHICH IS WHY IT DOES NOT REQUIRE THE A2SHB TO INVERT THE INPUT SIGNAL.</text>
</g>
<g font-size="2.8" fill="#7f7f7f">
<text x="55.4" y="23.5">R21</text>
<text x="89.4" y="23.5">R18</text>
<text x="115.1" y="23.6">C9</text>
<text x="140.2" y="23.5">R15</text>
<text x="168.5" y="23.3">U4</text>
<text x="249.4" y="20.7">OUT+</text>
<text x="13.1" y="27.6">J7</text>
<text x="55.4" y="26.2">220R-C325382</text>
<text x="89.3" y="26.2">47K-C25792</text>
<text x="115" y="26.4">1uF-C15849</text>
<text x="140.2" y="26.2">100R-C25076</text>
<text x="168.5" y="26.1">PAM8302AASCR-C113367</text>
<text x="272.8" y="29">J6</text>
<text x="55.4" y="34.8">R20</text>
<text x="89.4" y="34.8">R19</text>
<text x="115.1" y="34.9">C10</text>
<text x="140.2" y="34.8">R16</text>
<text x="201" y="33.2">FB1 FERRITE-C1017</text>
<text x="13.1" y="39.5">AUDIO-C481436</text>
<text x="55.4" y="37.5">220R-C325382</text>
<text x="89.3" y="37.5">47K-C25792</text>
<text x="115" y="37.7">1uF-C15849</text>
<text x="140.2" y="37.5">100R-C25076</text>
<text x="201" y="41.7">FB2 FERRITE-C1017</text>
<text x="259.5" y="40.9">SP-C481436</text>
<text x="97.8" y="46.6">GND</text>
<text x="76.9" y="54">5V</text>
<text x="249.8" y="49.1">OUT-</text>
<text x="92.2" y="58.8">R17</text>
<text x="98.5" y="58.8">47K-C25792</text>
<text x="141.9" y="65.3">5V</text>
<text x="144.1" y="82.9">C11</text>
<text x="219.7" y="82.9">C12</text>
<text x="242.3" y="82.9">C13</text>
<text x="144" y="85.8">10uF-C19702</text>
<text x="219.7" y="85.8">220pF-C107145</text>
<text x="242.3" y="85.8">220pF-C107145</text>
<text x="140.2" y="97.5">GND</text>
<text x="15.8" y="142.5">J5</text>
<text x="107.2" y="142.5">V_USB</text>
<text x="119.3" y="141.6">5V</text>
<text x="15.8" y="145.3">JACK-C2682182</text>
<text x="134.3" y="147.7">J3</text>
<text x="154.1" y="147.7">J8</text>
<text x="140.1" y="162.4">J8-C2906052</text>
<text x="61.1" y="173.8">GND</text>
<text x="117.2" y="170.4">GND</text>
</g>
<g font-size="2.4" fill="#7f7f7f">
<text x="166.7" y="29.3">3</text>
<text x="191.5" y="29.3">5</text>
<text x="14.6" y="31.9">RGHT</text>
<text x="15.6" y="34.8">LEFT</text>
<text x="171.1" y="30.5">IN+</text>
<text x="181.9" y="30.5">OUT+</text>
<text x="267.2" y="33.3">SP+</text>
<text x="166.7" y="37.7">4</text>
<text x="171.1" y="39">IN-</text>
<text x="182.6" y="39">OUT-</text>
<text x="191.5" y="37.7">8</text>
<text x="267.2" y="36.2">SP-</text>
<text x="166.7" y="60.4">1</text>
<text x="171.1" y="61.6">SHUTDOWN</text>
<text x="166.7" y="71.7">6</text>
<text x="166.7" y="74.5">7</text>
<text x="171.1" y="75.7">GND</text>
<text x="171.1" y="72.9">VDD</text>
<text x="185" y="75.7">NC</text>
<text x="191.5" y="74.5">2</text>
<text x="34.9" y="149.2">SHLD</text>
<text x="36" y="152.1">GND</text>
<text x="40.1" y="154.9">L</text>
<text x="128.7" y="152.1">VOUT</text>
<text x="128.7" y="154.9">VUSB</text>
<text x="148.5" y="152.1">VOUT</text>
<text x="148.5" y="154.9">VUSB</text>
<text x="35.8" y="157.7">L-NC</text>
<text x="39.7" y="160.5">R</text>
<text x="128.7" y="157.7">GND</text>
<text x="148.5" y="157.7">GND</text>
<text x="27" y="166.2">SW-OUT-NO</text>
<text x="29.6" y="163.4">SW-IN-NO</text>
</g>
<g font-size="2" fill="#7f7f7f">
<text x="79.5" y="19">MONO</text>
<text x="42.7" y="24.7">RIGHT</text>
<text x="45.5" y="41.7">LEFT</text>
<text x="133.2" y="55.8">SDN</text>
<text x="171.1" y="63.6">LOW: POWER OFF</text>
<text x="48.3" y="154.7">LEFT</text>
<text x="15" y="157.6">G</text>
<text x="20.4" y="157.6">R</text>
<text x="26.3" y="157.6">L</text>
<text x="48.3" y="160.4">RIGHT</text>
<text x="48.3" y="166.1">SDN</text>
<text x="14.4" y="200">GND</text>
<text x="34.2" y="200">VOUT</text>
<text x="54" y="200">VIN</text>
<text x="70.9" y="200">5V</text>
<text x="85.1" y="200">MONO</text>
</g>
</svg>
